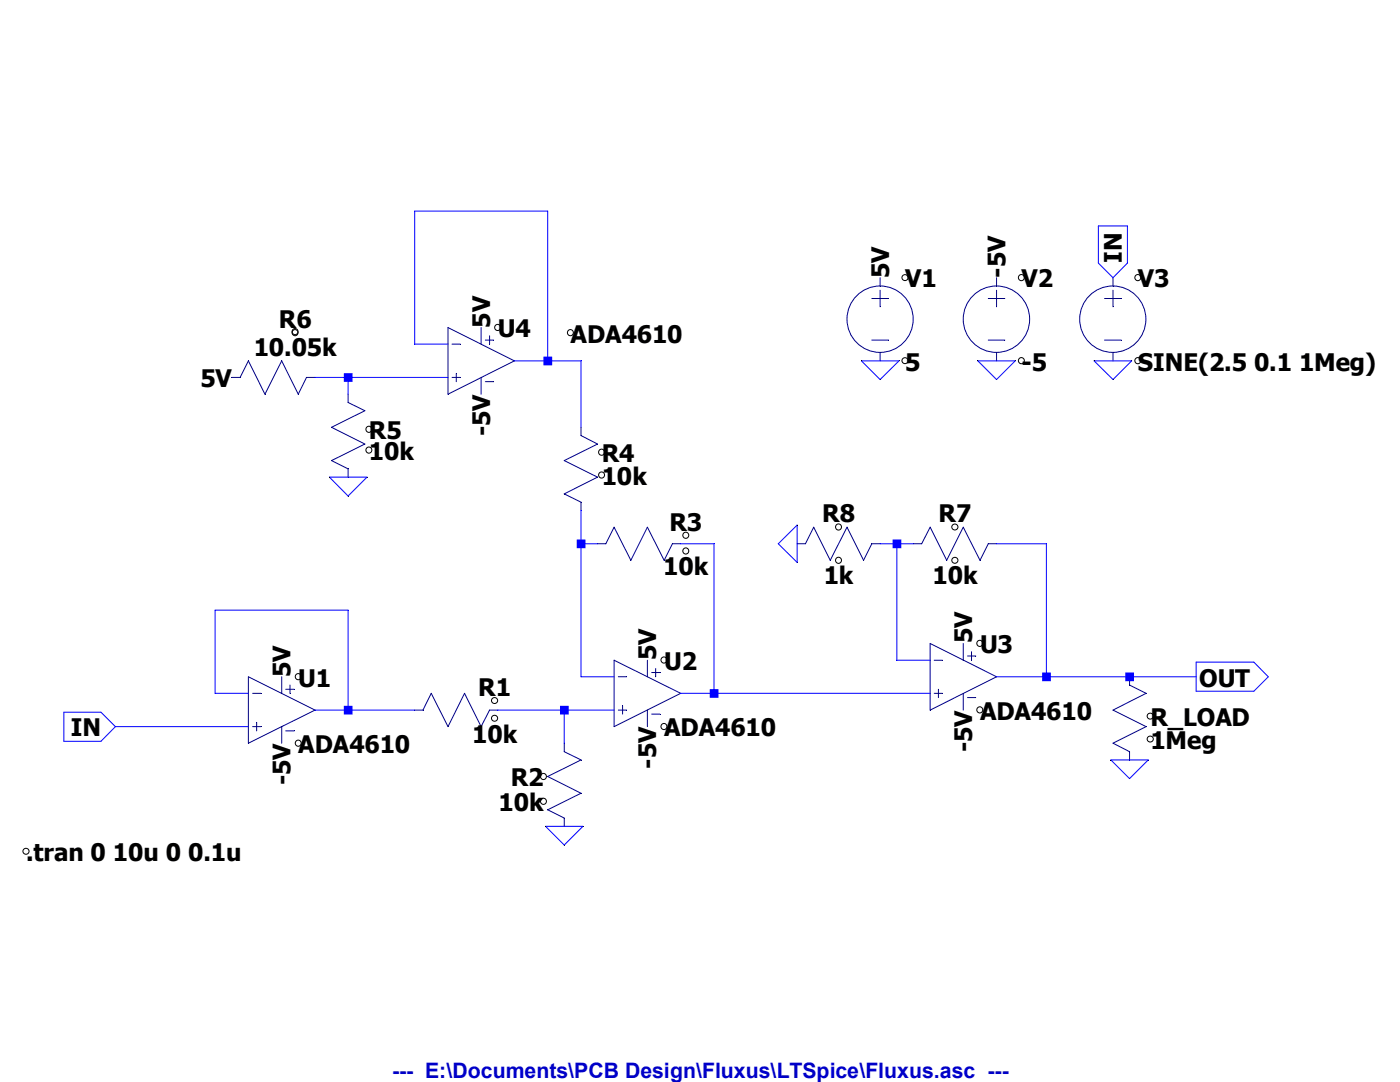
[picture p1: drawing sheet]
<svg xmlns="http://www.w3.org/2000/svg" width="279mm" height="216mm" viewBox="0 0 279 216" stroke-linecap="round" stroke-linejoin="round" font-family="sans-serif">
<path d="M49.6 135l13.3 6.7" fill="none" stroke="#00007f" stroke-width=".2"/>
<path d="M62.9 141.7l-13.3 6.6" fill="none" stroke="#00007f" stroke-width=".2"/>
<path d="M49.6 135v13.3" fill="none" stroke="#00007f" stroke-width=".2"/>
<path d="M50.4 138.3h1.7" fill="none" stroke="#00007f" stroke-width=".2"/>
<path d="M50.4 145h1.7" fill="none" stroke="#00007f" stroke-width=".2"/>
<path d="M51.2 144.1v1.7" fill="none" stroke="#00007f" stroke-width=".2"/>
<path d="M56.2 135v3.3" fill="none" stroke="#00007f" stroke-width=".2"/>
<path d="M56.2 145v3.3" fill="none" stroke="#00007f" stroke-width=".2"/>
<path d="M57 137.5h1.7" fill="none" stroke="#00007f" stroke-width=".2"/>
<path d="M57.9 136.7v1.6" fill="none" stroke="#00007f" stroke-width=".2"/>
<path d="M57 145.8h1.7" fill="none" stroke="#00007f" stroke-width=".2"/>
<g fill="none" stroke="#000" stroke-width=".2">
<circle cx="59.5" cy="135" r=".6"/>
<circle cx="59.5" cy="148.3" r=".6"/>
</g>
<path d="M122.6 131.7l13.2 6.6" fill="none" stroke="#00007f" stroke-width=".2"/>
<path d="M135.8 138.3l-13.2 6.7" fill="none" stroke="#00007f" stroke-width=".2"/>
<path d="M122.6 131.7v13.3" fill="none" stroke="#00007f" stroke-width=".2"/>
<path d="M123.4 135h1.7" fill="none" stroke="#00007f" stroke-width=".2"/>
<path d="M123.4 141.7h1.7" fill="none" stroke="#00007f" stroke-width=".2"/>
<path d="M124.2 140.8v1.7" fill="none" stroke="#00007f" stroke-width=".2"/>
<path d="M129.2 131.7v3.3" fill="none" stroke="#00007f" stroke-width=".2"/>
<path d="M129.2 141.7v3.3" fill="none" stroke="#00007f" stroke-width=".2"/>
<path d="M130 134.2h1.7" fill="none" stroke="#00007f" stroke-width=".2"/>
<path d="M130.9 133.4v1.6" fill="none" stroke="#00007f" stroke-width=".2"/>
<path d="M130 142.5h1.7" fill="none" stroke="#00007f" stroke-width=".2"/>
<g fill="none" stroke="#000" stroke-width=".2">
<circle cx="132.5" cy="131.7" r=".6"/>
<circle cx="132.5" cy="145" r=".6"/>
</g>
<path d="M185.6 128.4l13.3 6.6" fill="none" stroke="#00007f" stroke-width=".2"/>
<path d="M198.9 135l-13.3 6.7" fill="none" stroke="#00007f" stroke-width=".2"/>
<path d="M185.6 128.4v13.3" fill="none" stroke="#00007f" stroke-width=".2"/>
<path d="M186.4 131.7h1.7" fill="none" stroke="#00007f" stroke-width=".2"/>
<path d="M186.4 138.3h1.7" fill="none" stroke="#00007f" stroke-width=".2"/>
<path d="M187.3 137.5v1.7" fill="none" stroke="#00007f" stroke-width=".2"/>
<path d="M192.2 128.4v3.3" fill="none" stroke="#00007f" stroke-width=".2"/>
<path d="M192.2 138.3v3.4" fill="none" stroke="#00007f" stroke-width=".2"/>
<path d="M193.1 130.9h1.6" fill="none" stroke="#00007f" stroke-width=".2"/>
<path d="M193.9 130v1.7" fill="none" stroke="#00007f" stroke-width=".2"/>
<path d="M193.1 139.2h1.6" fill="none" stroke="#00007f" stroke-width=".2"/>
<g fill="none" stroke="#000" stroke-width=".2">
<circle cx="195.5" cy="128.4" r=".6"/>
<circle cx="195.5" cy="141.6" r=".6"/>
</g>
<path d="M89.4 65.4l13.3 6.6" fill="none" stroke="#00007f" stroke-width=".2"/>
<path d="M102.7 72l-13.3 6.7" fill="none" stroke="#00007f" stroke-width=".2"/>
<path d="M89.4 65.4v13.3" fill="none" stroke="#00007f" stroke-width=".2"/>
<path d="M90.2 68.7h1.7" fill="none" stroke="#00007f" stroke-width=".2"/>
<path d="M90.2 75.3h1.7" fill="none" stroke="#00007f" stroke-width=".2"/>
<path d="M91.1 74.5v1.7" fill="none" stroke="#00007f" stroke-width=".2"/>
<path d="M96 65.4v3.3" fill="none" stroke="#00007f" stroke-width=".2"/>
<path d="M96 75.3v3.4" fill="none" stroke="#00007f" stroke-width=".2"/>
<path d="M96.9 67.9h1.6" fill="none" stroke="#00007f" stroke-width=".2"/>
<path d="M97.7 67v1.7" fill="none" stroke="#00007f" stroke-width=".2"/>
<path d="M96.9 76.2h1.6" fill="none" stroke="#00007f" stroke-width=".2"/>
<g fill="none" stroke="#000" stroke-width=".2">
<circle cx="99.3" cy="65.3" r=".6"/>
<circle cx="113.8" cy="66.4" r=".6"/>
</g>
<path d="M82.8 141.7h1.6" fill="none" stroke="#00007f" stroke-width=".2"/>
<path d="M86.1 138.3l-1.7 3.4" fill="none" stroke="#00007f" stroke-width=".2"/>
<path d="M86.1 138.3l3.3 6.7" fill="none" stroke="#00007f" stroke-width=".2"/>
<path d="M92.7 138.3l-3.3 6.7" fill="none" stroke="#00007f" stroke-width=".2"/>
<path d="M92.7 138.3l3.3 6.7" fill="none" stroke="#00007f" stroke-width=".2"/>
<path d="M97.7 141.7h1.7" fill="none" stroke="#00007f" stroke-width=".2"/>
<path d="M97.7 141.7l-1.7 3.3" fill="none" stroke="#00007f" stroke-width=".2"/>
<g fill="none" stroke="#000" stroke-width=".2">
<circle cx="98.7" cy="139.8" r=".61"/>
<circle cx="98.7" cy="143.3" r=".61"/>
</g>
<path d="M112.6 148.3v1.7" fill="none" stroke="#00007f" stroke-width=".2"/>
<path d="M112.6 150l3.4 1.6" fill="none" stroke="#00007f" stroke-width=".2"/>
<path d="M116 151.6l-6.7 3.3" fill="none" stroke="#00007f" stroke-width=".2"/>
<path d="M109.3 154.9l6.7 3.4" fill="none" stroke="#00007f" stroke-width=".2"/>
<path d="M116 158.3l-6.7 3.3" fill="none" stroke="#00007f" stroke-width=".2"/>
<path d="M112.6 163.2v1.7" fill="none" stroke="#00007f" stroke-width=".2"/>
<path d="M109.3 161.6l3.3 1.6" fill="none" stroke="#00007f" stroke-width=".2"/>
<g fill="none" stroke="#000" stroke-width=".2">
<circle cx="108.4" cy="159.9" r=".6"/>
<circle cx="108.4" cy="154.9" r=".6"/>
</g>
<path d="M119.3 108.5h1.6" fill="none" stroke="#00007f" stroke-width=".2"/>
<path d="M122.6 105.2l-1.7 3.3" fill="none" stroke="#00007f" stroke-width=".2"/>
<path d="M122.6 105.2l3.3 6.6" fill="none" stroke="#00007f" stroke-width=".2"/>
<path d="M129.2 105.2l-3.3 6.6" fill="none" stroke="#00007f" stroke-width=".2"/>
<path d="M129.2 105.2l3.3 6.6" fill="none" stroke="#00007f" stroke-width=".2"/>
<path d="M134.2 108.5h1.6" fill="none" stroke="#00007f" stroke-width=".2"/>
<path d="M134.2 108.5l-1.7 3.3" fill="none" stroke="#00007f" stroke-width=".2"/>
<g fill="none" stroke="#000" stroke-width=".2">
<circle cx="136.9" cy="109.9" r=".6"/>
<circle cx="136.9" cy="106.8" r=".6"/>
</g>
<path d="M116 100.2v1.7" fill="none" stroke="#00007f" stroke-width=".2"/>
<path d="M112.6 98.6l3.4 1.6" fill="none" stroke="#00007f" stroke-width=".2"/>
<path d="M119.3 95.2l-6.7 3.4" fill="none" stroke="#00007f" stroke-width=".2"/>
<path d="M112.6 91.9l6.7 3.3" fill="none" stroke="#00007f" stroke-width=".2"/>
<path d="M119.3 88.6l-6.7 3.3" fill="none" stroke="#00007f" stroke-width=".2"/>
<path d="M116 85.3v1.6" fill="none" stroke="#00007f" stroke-width=".2"/>
<path d="M116 86.9l3.3 1.7" fill="none" stroke="#00007f" stroke-width=".2"/>
<g fill="none" stroke="#000" stroke-width=".2">
<circle cx="120" cy="90.2" r=".6"/>
<circle cx="120" cy="94.8" r=".6"/>
</g>
<path d="M69.5 93.6v1.6" fill="none" stroke="#00007f" stroke-width=".2"/>
<path d="M66.2 91.9l3.3 1.7" fill="none" stroke="#00007f" stroke-width=".2"/>
<path d="M72.8 88.6l-6.6 3.3" fill="none" stroke="#00007f" stroke-width=".2"/>
<path d="M66.2 85.3l6.6 3.3" fill="none" stroke="#00007f" stroke-width=".2"/>
<path d="M72.8 82l-6.6 3.3" fill="none" stroke="#00007f" stroke-width=".2"/>
<path d="M69.5 78.7v1.6" fill="none" stroke="#00007f" stroke-width=".2"/>
<path d="M69.5 80.3l3.3 1.7" fill="none" stroke="#00007f" stroke-width=".2"/>
<g fill="none" stroke="#000" stroke-width=".2">
<circle cx="73.6" cy="89.8" r=".6"/>
<circle cx="73.6" cy="85.7" r=".6"/>
</g>
<path d="M46.3 75.3h1.6" fill="none" stroke="#00007f" stroke-width=".2"/>
<path d="M49.6 72l-1.7 3.3" fill="none" stroke="#00007f" stroke-width=".2"/>
<path d="M49.6 72l3.3 6.7" fill="none" stroke="#00007f" stroke-width=".2"/>
<path d="M56.2 72l-3.3 6.7" fill="none" stroke="#00007f" stroke-width=".2"/>
<path d="M56.2 72l3.3 6.7" fill="none" stroke="#00007f" stroke-width=".2"/>
<path d="M61.2 75.3h1.7" fill="none" stroke="#00007f" stroke-width=".2"/>
<path d="M61.2 75.3l-1.7 3.4" fill="none" stroke="#00007f" stroke-width=".2"/>
<g fill="none" stroke="#000" stroke-width=".2">
<circle cx="58.9" cy="66.2" r=".6"/>
<circle cx="58.9" cy="66.4" r=".6"/>
</g>
<path d="M182.3 108.5h1.6" fill="none" stroke="#00007f" stroke-width=".2"/>
<path d="M185.6 105.2l-1.7 3.3" fill="none" stroke="#00007f" stroke-width=".2"/>
<path d="M185.6 105.2l3.3 6.6" fill="none" stroke="#00007f" stroke-width=".2"/>
<path d="M192.2 105.2l-3.3 6.6" fill="none" stroke="#00007f" stroke-width=".2"/>
<path d="M192.2 105.2l3.4 6.6" fill="none" stroke="#00007f" stroke-width=".2"/>
<path d="M197.2 108.5h1.7" fill="none" stroke="#00007f" stroke-width=".2"/>
<path d="M197.2 108.5l-1.6 3.3" fill="none" stroke="#00007f" stroke-width=".2"/>
<g fill="none" stroke="#000" stroke-width=".2">
<circle cx="190.6" cy="111.8" r=".61"/>
<circle cx="190.6" cy="105.2" r=".61"/>
</g>
<path d="M159.1 108.5h1.6" fill="none" stroke="#00007f" stroke-width=".2"/>
<path d="M162.4 105.2l-1.7 3.3" fill="none" stroke="#00007f" stroke-width=".2"/>
<path d="M162.4 105.2l3.3 6.6" fill="none" stroke="#00007f" stroke-width=".2"/>
<path d="M169 105.2l-3.3 6.6" fill="none" stroke="#00007f" stroke-width=".2"/>
<path d="M169 105.2l3.3 6.6" fill="none" stroke="#00007f" stroke-width=".2"/>
<path d="M174 108.5h1.6" fill="none" stroke="#00007f" stroke-width=".2"/>
<path d="M174 108.5l-1.7 3.3" fill="none" stroke="#00007f" stroke-width=".2"/>
<g fill="none" stroke="#000" stroke-width=".2">
<circle cx="167.3" cy="111.8" r=".6"/>
<circle cx="167.3" cy="105.1" r=".6"/>
</g>
<path d="M174 59.6h3.3" fill="none" stroke="#00007f" stroke-width=".2"/>
<path d="M174 67.9h3.3" fill="none" stroke="#00007f" stroke-width=".2"/>
<path d="M175.6 57.9v3.3" fill="none" stroke="#00007f" stroke-width=".2"/>
<path d="M175.6 70.4v1.6" fill="none" stroke="#00007f" stroke-width=".2"/>
<path d="M175.6 55.4v1.7" fill="none" stroke="#00007f" stroke-width=".2"/>
<g fill="none" stroke="#00007f" stroke-width=".2">
<path d="M197.2 59.6h3.3"/>
<circle cx="175.6" cy="63.7" r="6.6"/>
</g>
<g fill="none" stroke="#000" stroke-width=".2">
<circle cx="180.6" cy="55.4" r=".61"/>
<circle cx="180.6" cy="72" r=".61"/>
</g>
<path d="M197.2 67.9h3.3" fill="none" stroke="#00007f" stroke-width=".2"/>
<path d="M198.9 57.9v3.3" fill="none" stroke="#00007f" stroke-width=".2"/>
<path d="M198.9 70.4v1.6" fill="none" stroke="#00007f" stroke-width=".2"/>
<path d="M198.9 55.4v1.7" fill="none" stroke="#00007f" stroke-width=".2"/>
<g fill="none" stroke="#00007f" stroke-width=".2">
<path d="M220.4 59.6h3.4"/>
<circle cx="198.9" cy="63.7" r="6.6"/>
</g>
<g fill="none" stroke="#000" stroke-width=".2">
<circle cx="203.8" cy="55.4" r=".6"/>
<circle cx="203.8" cy="72" r=".6"/>
</g>
<path d="M220.4 67.9h3.4" fill="none" stroke="#00007f" stroke-width=".2"/>
<path d="M222.1 57.9v3.3" fill="none" stroke="#00007f" stroke-width=".2"/>
<path d="M222.1 70.4v1.6" fill="none" stroke="#00007f" stroke-width=".2"/>
<path d="M222.1 55.4v1.7" fill="none" stroke="#00007f" stroke-width=".2"/>
<g fill="none" stroke="#00007f" stroke-width=".2">
<path d="M225.4 150v1.6"/>
<circle cx="222.1" cy="63.7" r="6.6"/>
</g>
<g fill="none" stroke="#000" stroke-width=".2">
<circle cx="227.1" cy="55.4" r=".6"/>
<circle cx="227.1" cy="72" r=".6"/>
</g>
<path d="M222.1 148.3l3.3 1.7" fill="none" stroke="#00007f" stroke-width=".2"/>
<path d="M228.7 145l-6.6 3.3" fill="none" stroke="#00007f" stroke-width=".2"/>
<path d="M222.1 141.7l6.6 3.3" fill="none" stroke="#00007f" stroke-width=".2"/>
<path d="M228.7 138.3l-6.6 3.4" fill="none" stroke="#00007f" stroke-width=".2"/>
<path d="M225.4 135v1.7" fill="none" stroke="#00007f" stroke-width=".2"/>
<path d="M225.4 136.7l3.3 1.6" fill="none" stroke="#00007f" stroke-width=".2"/>
<g fill="none" stroke="#000" stroke-width=".2">
<circle cx="229.6" cy="142.9" r=".61"/>
<circle cx="229.6" cy="147.5" r=".61"/>
<circle cx="5.2" cy="169.9" r=".61"/>
</g>
<path d="M82.8 42.1h26.5M219.2 45.1h5.8v7.4l-2.9 2.9-2.9-2.9zM171.9 72h7.5l-3.8 3.7zM195.2 72h7.4l-3.7 3.7zM218.4 72h7.4l-3.7 3.7zM65.7 95.2h7.5l-3.7 3.8zM155.3 108.5l3.8-3.7v7.4zM238.7 132.1h11.5l2.9 2.9-2.9 2.9h-11.5zM12.7 142.1h7.5l2.8 2.9-2.8 2.9h-7.5zM221.7 151.6h7.5l-3.8 3.8zM108.9 164.9h7.4l-3.7 3.7z" fill="none" stroke="#00f" stroke-width=".2"/>
<path d="M82.8 42.1v26.6" fill="none" stroke="#00f" stroke-width=".2"/>
<path d="M82.8 68.7h6.6" fill="none" stroke="#00f" stroke-width=".2"/>
<path d="M109.3 42.1v29.9" fill="none" stroke="#00f" stroke-width=".2"/>
<path d="M102.7 72h6.6" fill="none" stroke="#00f" stroke-width=".2"/>
<path d="M109.3 72h6.7" fill="none" stroke="#00f" stroke-width=".2"/>
<path d="M62.9 75.3h6.6" fill="none" stroke="#00f" stroke-width=".2"/>
<path d="M69.5 75.3h19.9" fill="none" stroke="#00f" stroke-width=".2"/>
<path d="M69.5 75.3v3.4" fill="none" stroke="#00f" stroke-width=".2"/>
<path d="M116 72v13.3" fill="none" stroke="#00f" stroke-width=".2"/>
<path d="M116 101.9v6.6" fill="none" stroke="#00f" stroke-width=".2"/>
<path d="M116 108.5h3.3" fill="none" stroke="#00f" stroke-width=".2"/>
<path d="M135.8 108.5h6.7" fill="none" stroke="#00f" stroke-width=".2"/>
<path d="M175.6 108.5h3.4" fill="none" stroke="#00f" stroke-width=".2"/>
<path d="M179 108.5h3.3" fill="none" stroke="#00f" stroke-width=".2"/>
<path d="M198.9 108.5h9.9" fill="none" stroke="#00f" stroke-width=".2"/>
<path d="M42.9 121.8h26.6" fill="none" stroke="#00f" stroke-width=".2"/>
<path d="M179 108.5v23.2" fill="none" stroke="#00f" stroke-width=".2"/>
<path d="M179 131.7h6.6" fill="none" stroke="#00f" stroke-width=".2"/>
<path d="M116 108.5v26.5" fill="none" stroke="#00f" stroke-width=".2"/>
<path d="M116 135h6.6" fill="none" stroke="#00f" stroke-width=".2"/>
<path d="M208.8 108.5v26.5" fill="none" stroke="#00f" stroke-width=".2"/>
<path d="M198.9 135h9.9" fill="none" stroke="#00f" stroke-width=".2"/>
<path d="M208.8 135h16.6" fill="none" stroke="#00f" stroke-width=".2"/>
<path d="M225.4 135h13.3" fill="none" stroke="#00f" stroke-width=".2"/>
<path d="M42.9 121.8v16.5" fill="none" stroke="#00f" stroke-width=".2"/>
<path d="M42.9 138.3h6.7" fill="none" stroke="#00f" stroke-width=".2"/>
<path d="M142.5 108.5v29.8" fill="none" stroke="#00f" stroke-width=".2"/>
<path d="M135.8 138.3h6.7" fill="none" stroke="#00f" stroke-width=".2"/>
<path d="M142.5 138.3h43.1" fill="none" stroke="#00f" stroke-width=".2"/>
<path d="M69.5 121.8v19.9" fill="none" stroke="#00f" stroke-width=".2"/>
<path d="M62.9 141.7h6.6" fill="none" stroke="#00f" stroke-width=".2"/>
<path d="M69.5 141.7h13.3" fill="none" stroke="#00f" stroke-width=".2"/>
<path d="M99.4 141.7h13.2" fill="none" stroke="#00f" stroke-width=".2"/>
<path d="M112.6 141.7h10" fill="none" stroke="#00f" stroke-width=".2"/>
<path d="M23 145h26.6" fill="none" stroke="#00f" stroke-width=".2"/>
<path d="M112.6 141.7v6.6" fill="none" stroke="#00f" stroke-width=".2"/>
<g fill="#00f">
<path d="M68.6 74.5h1.8v1.7h-1.8zM68.6 140.8h1.8v1.8h-1.8zM108.5 71.2h1.7v1.7h-1.7z" fill-rule="evenodd"/>
<path d="M111.8 140.8h1.7v1.8h-1.7zM115.1 107.7h1.7v1.7h-1.7zM141.6 137.5h1.8v1.7h-1.8zM178.1 107.7h1.8v1.7h-1.8zM208 134.2h1.7v1.7h-1.7zM224.6 134.2h1.7v1.7h-1.7z" fill-rule="evenodd"/>
</g>
<g font-size="4.8">
<text x="223.9" y="52.5" transform="rotate(-90 223.9 52.5)">IN</text>
<text x="177.4" y="55.4" transform="rotate(-90 177.4 55.4)">5V</text>
<text x="180.6" y="57.4">V1</text>
<text x="200.7" y="55.4" transform="rotate(-90 200.7 55.4)">-5V</text>
<text x="203.9" y="57.4">V2</text>
<text x="227.1" y="57.4">V3</text>
<text x="55.7" y="65.4">R6</text>
<text x="97.8" y="65.4" transform="rotate(-90 97.8 65.4)">5V</text>
<text x="50.6" y="71">10.05k</text>
<text x="99.4" y="67.3">U4</text>
<text x="113.9" y="68.4">ADA4610</text>
<text x="40" y="77.3">5V</text>
<text x="180.6" y="74">5</text>
<text x="203.9" y="74">-5</text>
<text x="227.1" y="74">SINE(2.5 0.1 1Meg)</text>
<text x="73.6" y="87.6">R5</text>
<text x="97.8" y="87" transform="rotate(-90 97.8 87)">-5V</text>
<text x="73.6" y="91.8">10k</text>
<text x="120.1" y="92.2">R4</text>
<text x="120.1" y="96.8">10k</text>
<text x="133.6" y="105.9">R3</text>
<text x="164.1" y="104.2">R8</text>
<text x="187.3" y="104.2">R7</text>
<text x="132.4" y="114.8">10k</text>
<text x="164.4" y="116.6">1k</text>
<text x="186.1" y="116.6">10k</text>
<text x="131" y="131.7" transform="rotate(-90 131 131.7)">5V</text>
<text x="194" y="128.4" transform="rotate(-90 194 128.4)">5V</text>
<text x="195.6" y="130.3">U3</text>
<text x="58" y="135" transform="rotate(-90 58 135)">5V</text>
<text x="59.5" y="137">U1</text>
<text x="132.5" y="133.7">U2</text>
<text x="239.3" y="137">OUT</text>
<text x="95.5" y="138.9">R1</text>
<text x="195.6" y="143.6">ADA4610</text>
<text x="14.1" y="146.9">IN</text>
<text x="94.2" y="148.2">10k</text>
<text x="132.5" y="146.9">ADA4610</text>
<text x="229.6" y="144.9">R_LOAD</text>
<text x="229.6" y="149.4">1Meg</text>
<text x="59.5" y="150.2">ADA4610</text>
<text x="131" y="153.4" transform="rotate(-90 131 153.4)">-5V</text>
<text x="194" y="150.1" transform="rotate(-90 194 150.1)">-5V</text>
<text x="58" y="156.7" transform="rotate(-90 58 156.7)">-5V</text>
<text x="99.5" y="161.9">10k</text>
<text x="101.9" y="156.9">R2</text>
<text x="5.2" y="171.8">.tran 0 10u 0 0.1u</text>
</g>
<text font-size="4.2" fill="#0000c8" x="78.3" y="215.2">--- E:\Documents\PCB Design\Fluxus\LTSpice\Fluxus.asc ---</text>
</svg>
